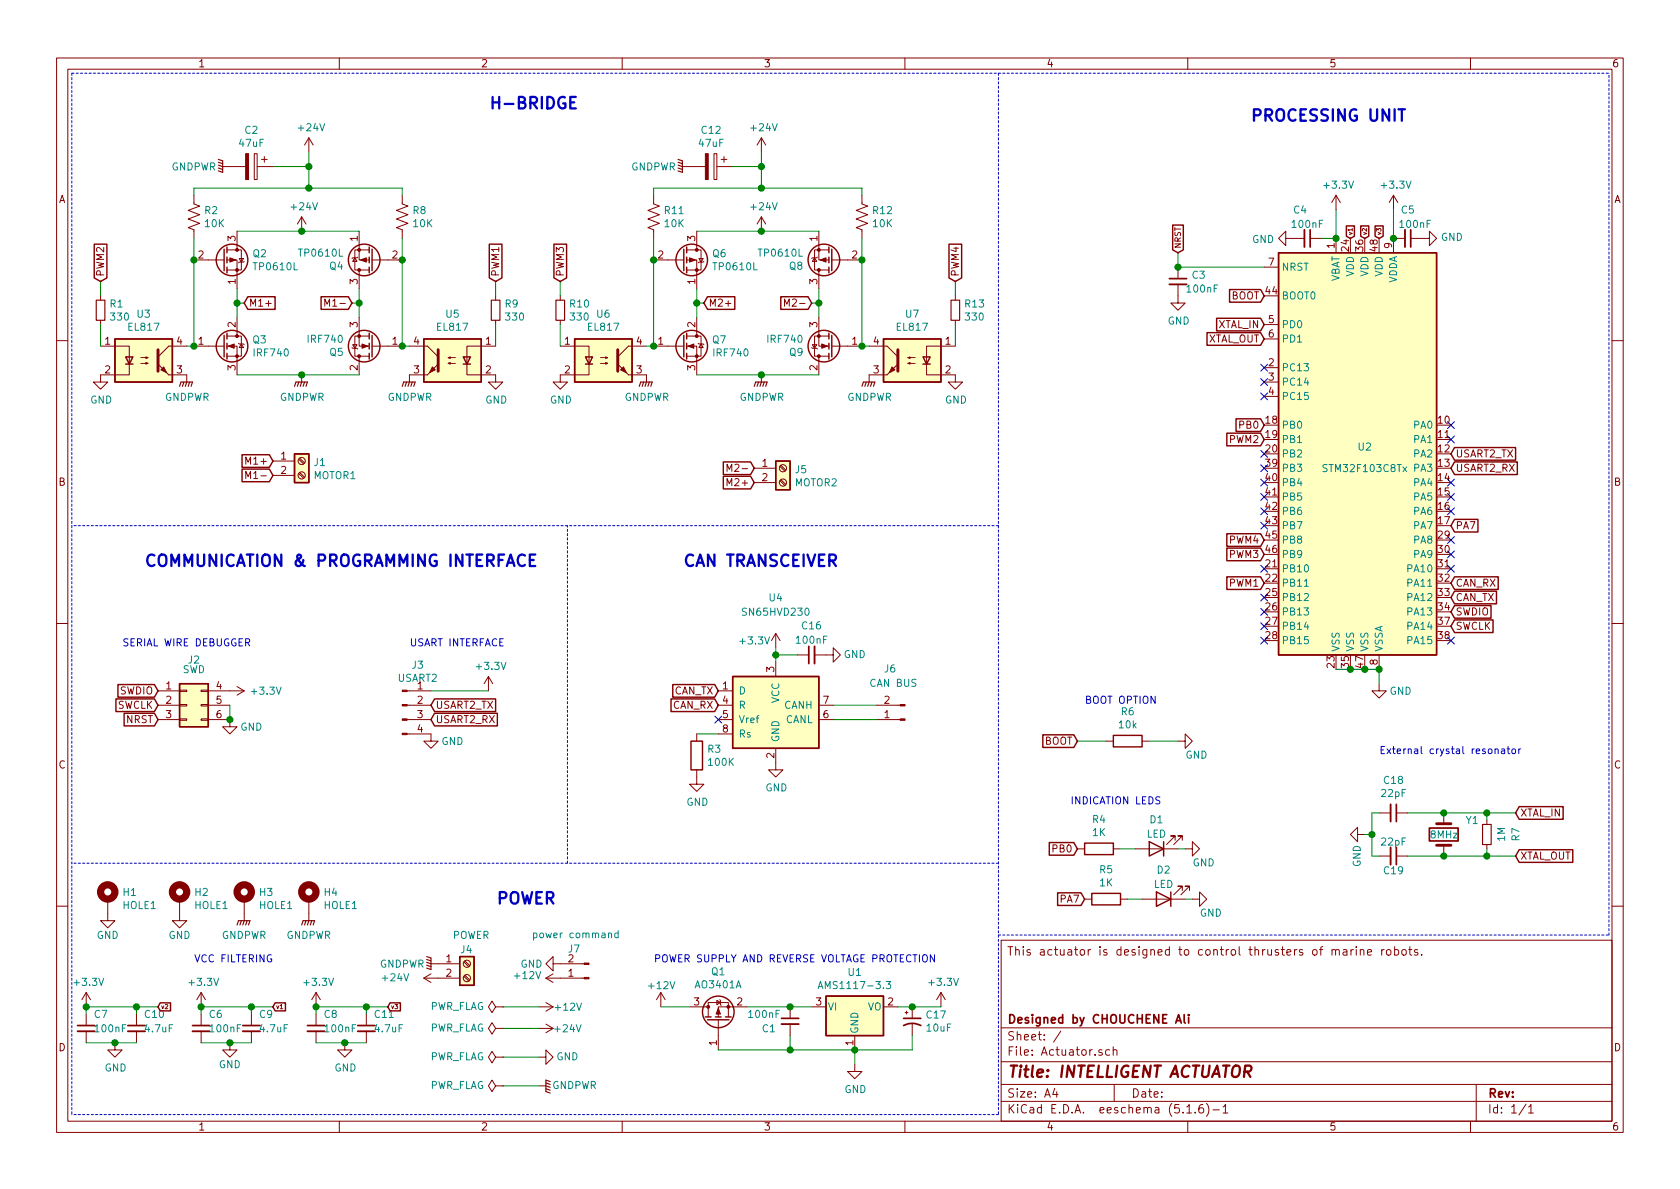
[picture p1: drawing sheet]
<svg xmlns="http://www.w3.org/2000/svg" width="297mm" height="210mm" viewBox="0 0 297 210" stroke-linecap="round" stroke-linejoin="round" font-family="sans-serif">
<g fill="none" stroke="#840000" stroke-width=".18">
<path d="M10 10.3h277v189.9h-277zM12 12.2h273v186.1h-273zM60 10.3v1.9M110 10.3v1.9M160 10.3v1.9M210 10.3v1.9M260 10.3v1.9M34.3 34.5v1.6l1 .3-2 .8 2 .8-2 .7 2 .8-2 .8 1 .3v1.6M39.4 29.5h4M45 27.2h.5v4.5h-.5zM45.5 29.5h2.8M46.2 28.2h1"/>
<path d="M46.7 27.7v1M53.3 38.3v2.6M53.3 38.3l-.7 1.3M53.3 38.3l.8 1.3M54.6 24.4l-.8 1.2M54.6 24.4v2.5M54.6 24.4l.8 1.2M71.1 34.5v1.6l1 .3-2 .8 2 .8-2 .7 2 .8-2 .8 1 .3v1.6M115.6 34.5v1.6l1 .3-2 .8 2 .8-2 .7 2 .8-2 .8 1 .3v1.6M120.6 29.5h4.1M126.2 27.2h.5v4.5h-.5zM126.7 29.5h2.8"/>
<path d="M127.5 28.2h1M128 27.7v1M134.6 24.4v2.5M134.6 38.3v2.6M134.6 24.4l-.7 1.2M134.6 24.4l.8 1.2M134.6 38.3l-.7 1.3M134.6 38.3l.8 1.3M152.4 34.5v1.6l1 .3-2 .8 2 .8-2 .7 2 .8-2 .8 1 .3v1.6M236.2 34.5l-.7 1.3M236.2 34.5v2.6M236.2 34.5l.8 1.3"/>
<path d="M246.4 34.5l-.8 1.3M246.4 34.5v2.6M246.4 34.5l.7 1.3M17.8 52.3v.8M17.8 56.6v.8M34.3 46h5.3M40.1 59.4h2.6v3.6h-2.6M40.1 46h1.8v5M40.1 44.2h2.6v3.5h-2.6M41.9 40.9v3.3M41.9 56.1v3.3M42.3 45.7h.8l-.4 .6z"/>
<path d="M43.2 46.2l-.1 .1h-.8l-.1 .2M57.4 54.1v-1.2l.4 .9 .5-.9v1.2M62.7 45.6l.4 .6h-.7zM63.2 45.5l-.1 .1h-.7l-.2 .1M63.5 40.9v5.1h1.8M63.5 56.1v5.1h1.8M63.5 47.7v3.3M65.3 44.2h-2.6v3.5h2.6M65.3 59.4h-2.6v3.6h2.6M65.8 46h5.3M87.6 52.3v.8M87.6 56.6v.8"/>
<path d="M99.1 52.3v.8M99.1 56.6v.8M115.6 46h5.3M121.4 59.4h2.6v3.6h-2.6M121.4 46h1.8v5M121.4 44.2h2.6v3.5h-2.6M123.2 40.9v3.3M123.2 56.1v3.3M123.6 45.7h.7l-.3 .6zM124.5 46.2l-.2 .1h-.7l-.2 .2M138.7 54.1v-1.2l.4 .9 .4-.9v1.2M144 45.6l.4 .6h-.8z"/>
<path d="M144.5 45.5l-.1 .1h-.8l-.1 .1M144.8 56.1v5.1h1.8M144.8 40.9v5.1h1.8M144.8 47.7v3.3M146.6 59.4h-2.6v3.6h2.6M146.6 44.2h-2.6v3.5h2.6M147.1 46h5.3M168.9 52.3v.8M168.9 56.6v.8M208.3 50.3v3.3h1.2l-1.2 1.3-1.3-1.3h1.3M208.3 47.2v2.1M223.5 47.2h2.6"/>
<path d="M223.5 57.4h2.6M223.5 59.9h2.6M227.3 42.2v-1.3l-1.2 1.3 1.2 1.2v-1.2h3.3M231.6 42.2h2.1M236.2 42.2v2.5M248.4 42.2h-2v2.5M249.4 42.2h3.3v-1.3l1.3 1.3-1.3 1.2v-1.2M10 60.2h2M17.8 61.2h5.1v5.1h-5.1v1.3h1.2l-1.2 1.2-1.3-1.2h1.3M24.9 64.3h1.3l-.4 .1v-.3l.4 .2M24.9 63.2h1.3l-.4 .2v-.3l.4 .1M29.8 66.3h3.2v1.3"/>
<path d="M33 61.2h-3.2l-1.9 1.9M34.3 61.2h5.3M40.1 61.2h1.8v5.1M42.2 60.7l.1 .1h.8l.1 .2M42.7 60.8l.4 .7h-.8zM53.3 66.3v1.3M62.2 61.5l.2 .1h.7l.1 .1M62.4 61h.7l-.4 .6zM63.5 63v3.3M65.8 61.2h5.3M72.4 61.2h3.2l1.9 1.9M75.6 66.3h-3.2v1.3"/>
<path d="M79.2 64.3l.4-.2v.3l-.4-.1h1.3M79.2 63.2l.4-.1v.3l-.4-.2h1.3M87.6 61.2h-5.1v5.1h5.1v1.3h1.3l-1.3 1.2-1.2-1.2h1.2M99.1 61.2h5v5.1h-5v1.3h1.2l-1.2 1.2-1.3-1.2h1.3M106.2 64.3h1.2l-.3 .1v-.3l.3 .2M106.2 63.2h1.2l-.3 .2v-.3l.3 .1M111.1 66.3h3.2v1.3M114.3 61.2h-3.2l-1.9 1.9M115.6 61.2h5.3M121.4 61.2h1.8v5.1M123.4 60.7l.2 .1h.7l.2 .2M124 60.8l.3 .7h-.7z"/>
<path d="M134.6 66.3v1.3M143.5 61.5l.1 .1h.8l.1 .1M143.6 61h.8l-.4 .6zM144.8 63v3.3M147.1 61.2h5.3M153.7 61.2h3.1l1.9 1.9M156.8 66.3h-3.1v1.3M160.5 64.3l.4-.2v.3l-.4-.1h1.3M160.5 63.2l.4-.1v.3l-.4-.2h1.3M168.9 61.2h-5.1v5.1h5.1v1.3h1.3l-1.3 1.2-1.3-1.2h1.3M223.5 65h2.6M223.5 67.6h2.6"/>
<path d="M223.5 70.1h2.6M285 60.2h2M43.5 84.6v-1.2l.4 .9 .4-.9v1.2M43.5 82.1v-1.3l.4 .9 .4-.9v1.3M48.3 81.5h3.8M48.3 84.1h3.8M52.8 83.7l.9 .9M52.8 81.2l.9 .8M53 83.6l.8 .8M53 81l.8 .9M128.5 83.4v-1.3l.5 .9 .4-.9v1.3M128.5 85.9v-1.3l.5 .9 .4-.9v1.3"/>
<path d="M133.3 82.8h3.9M133.3 85.3h3.9M137.9 85l.9 .8M137.9 82.5l.9 .8M138.1 84.8l.8 .9M138.1 82.3l.8 .8M10 110.3h2M86.4 119.6l-.8 1.3M86.4 119.6v2.6M86.4 119.6l.7 1.3M137.2 112l-.8 1.3M137.2 112v2.5"/>
<path d="M137.2 117.1v2.5M137.2 112l.7 1.3M141 115.8h2M144 115.8h3.3v-1.3l1.3 1.3-1.3 1.3v-1.3M243.8 115.8v2.6M285 110.3h2M27.9 122.2h3.8M27.9 124.7h3.8M27.9 127.2h3.8M31.7 127.1h1.3v.3h-1.3zM31.7 122h1.3v.3h-1.3zM31.7 124.6h1.3v.2h-1.3z"/>
<path d="M35.6 127.1h1.2v.3h-1.2zM35.6 122h1.2v.3h-1.2zM35.6 124.6h1.2v.2h-1.2zM36.8 127.2h3.8v1.3h1.3l-1.3 1.3-1.2-1.3h1.2M36.8 122.2h6.4M36.8 124.7h3.8M41.9 121.4l1.3 .8M43.2 122.2l-1.3 .7M72 129.8h4.2v1.3h1.3l-1.3 1.2-1.3-1.2h1.3M72 122.2h4.2M72 124.7h4.2M72 127.2h4.2"/>
<path d="M123.2 136.1v2.6h1.3l-1.3 1.2-1.3-1.2h1.3M123.2 129.8v1.3M127 122.2h2.5M127 124.7h2.5M127 127.2h2.5M127 129.8h2.5M137.2 132.3v3.8h1.2l-1.2 1.3-1.3-1.3h1.3M144.8 124.7h2.5M144.8 127.2h2.5M154.9 124.7h4.3M154.9 127.2h4.3M195.6 131.1h1.2"/>
<path d="M201.9 131.1h1.3M208.3 131.1h1.2v-1.3l1.3 1.3-1.3 1.2v-1.2M243.8 120.9v1.3h1.3l-1.3 1.2-1.2-1.2h1.2M19 159v3.8h1.3l-1.3 1.3-1.2-1.3h1.2M31.7 159v3.8h1.3l-1.3 1.3-1.2-1.3h1.2M43.2 159v3.8M54.6 159v3.8M190.5 150.1h1.3M191.8 159h1.2M196.8 150.1h1.3M198.1 159h1.3M200.7 150.1h7.6"/>
<path d="M201.9 159h7.6M207.8 148.6v-.8h-.8h.8l-1.6 1.5M209 148.6v-.8h-.7h.7l-1.5 1.5M209 157.5v-.8h-.7h.7l-1.5 1.5M209.5 150.1h1.3v-1.3l1.3 1.3-1.3 1.3v-1.3M210.3 157.5v-.8h-.8h.8l-1.5 1.5M210.8 159h1.3v-1.3l1.3 1.3-1.3 1.3v-1.3M240 147.6v-1.3l-1.2 1.3 1.2 1.2v-1.2h1.3M243.8 143.8h2.1M243.8 151.4h2.1M246.9 143.8h2M246.9 151.4h2"/>
<path d="M255.3 143.8v1.9M255.3 149.5v1.9M262.9 145v.8M262.9 149.3v.8M10 160.2h2M15.2 175.5l-.7 1.3M15.2 175.5v2.5M15.2 179.3v2.1M15.2 175.5l.8 1.3M24.1 179.3v2.1M35.6 175.5v2.5M35.6 179.3v2.1"/>
<path d="M35.6 175.5l-.8 1.3M35.6 175.5l.7 1.3M44.4 179.3v2.1M55.9 175.5v2.5M55.9 179.3v2.1M55.9 175.5l-.8 1.3M55.9 175.5l.7 1.3M64.8 179.3v2.1M74.9 173h6.4M74.9 173l1.3 .7M76.2 170.4h5.1M76.2 172.2l-1.3 .8"/>
<path d="M82 172.6l.9 .9M82 170.1l.9 .8M82.2 172.5l.9 .8M82.2 169.9l.9 .9M87.6 178l-.6-1-.6 1 .6 1.1 .6-1.1h1.3M88.9 178h.1M95.2 178h2.6M96.5 177.3l1.3 .7M96.5 173l1.3 .7M96.5 173h6.8M97.8 170.4v-1.2l-1.3 1.2 1.3 1.3v-1.3h5.5M97.8 178l-1.3 .8"/>
<path d="M97.8 172.2l-1.3 .8M116.8 175.5l-.7 1.3M116.8 175.5v2.5M116.8 175.5l.8 1.3M121.9 178h3.3M125.2 179.8v-2.5h3.6v2.5M126.7 176.9l.7 .4-.7 .4zM127.3 176.8l.1 .1v.8l.1 .1M132.1 178h-5.1v1.8M139.7 178v2.1M143.5 178h2.5M156.2 178h2.5"/>
<path d="M160 179.1h.5M160.3 178.8v.5M161.3 178v2.1M166.4 175.5l-.8 1.3M166.4 175.5v2.5M166.4 175.5l.7 1.3M177 166.3h108v32h-108zM235.5 168l.2-.1 .4 .1v.9M236.1 168.1a.36 .36 0 0 1 .4-.2 .36 .36 0 0 1 .3 .2v.8M237.5 168h.6l.1 .9M238.2 168.3h-.6a.29 .29 0 0 0-.2 .3 .29 .29 0 0 0 .2 .3l.6-.1M238.9 167.9v1"/>
<path d="M239.3 167.9l-.4 .3M239.8 167.4v.2M239.8 167.9v1M240.5 168l.2-.1 .4 .1v.9M240.5 167.9v1M241.8 168.4l.7-.1-.1-.3-.4-.1-.2 .2 .1 .7h.5M244.3 167.9v1M244.7 167.9l-.3 .1-.1 .2M245.2 168l.2-.1 .5 .1v.8l-.3 .1-.4-.1zM246.6 168l.4-.1 .3 .3-.1 .6-.2 .1-.4-.1M246.6 167.4v1.5M247.9 168l.2-.1 .5 .1v.6l-.1 .2-.4 .1-.2-.1z"/>
<path d="M249.1 167.9h.5M249.3 167.4v1.3l.3 .2M250.6 168a.37 .37 0 0 0-.5 .1v.2l.5 .2 .1 .1-.2 .3-.4-.1M251.4 168.8v.1M285 160.2h2M15.2 182.4v2M20.3 184.4v1.3h1.3l-1.3 1.2-1.3-1.2h1.3M24.1 182.4v2M35.6 182.4v2M40.6 184.4v1.3h1.3l-1.3 1.2-1.2-1.2h1.2M44.4 182.4v2M55.9 182.4v2"/>
<path d="M60 198.3v1.9M61 184.4v1.3h1.2l-1.2 1.2-1.3-1.2h1.3M64.8 182.4v2M87.6 186.9l-.6-1-.6 1 .6 1.1 .6-1.1h1.3M87.6 181.9l-.6-1.1-.6 1.1 .6 1 .6-1h1.3M87.6 192l-.6-1-.6 1 .6 1 .6-1h1.3M88.9 186.9h.1M88.9 181.9h.1M88.9 192h.1M95.2 186.9h1.3v-1.2l1.3 1.2-1.3 1.3v-1.3M95.2 181.9h2.6M95.2 192h1.3"/>
<path d="M96.5 181.1l1.3 .8M97.8 181.9l-1.3 .7M110 198.3v1.9M127 180.3v5.4M139.7 181.1v2M151.1 188.2v1.3h1.3l-1.3 1.2-1.2-1.2h1.2M151.1 183.1v2.6M160 198.3v1.9M161.3 181.1v2M177 194.8h108M177 191.8h108M177 187.8h108"/>
<path d="M177 181.8h108M186.5 192.5l-.4 1h1M186.8 193v1M187.6 182.3l-1.3 2M194.8 185.7a.37 .37 0 0 0-.5 .1v.2l.5 .2 .1 .1-.2 .3-.4-.1M196.2 185.7l-.4-.1-.3 .3 .1 .6 .2 .1 .4-.1M196.8 185.7h.1a.37 .37 0 0 1 .6 .1v.8M196.8 185.1v1.5M197 191.8v3M209.8 195.8l.5-.5v1.5M209.8 196.8h.9M210 198.3v1.9"/>
<path d="M211.3 196.7v.1M212.7 195.3a.59 .59 0 0 0-.7 .7v.7l.2 .1 .6-.1v-.5l-.1-.2-.5-.1-.2 .3M213.3 195.1a1.71 1.71 0 0 1 0 2.3M214.5 196.3h1.1M216.3 195.8l.4-.5v1.5M216.3 196.8h.8M260 198.3v1.9M261 191.8v6.5M269.8 195.2l-1.2 2M270.3 195.8l.4-.5v1.5M270.3 196.8h.8"/>
<circle cx="53.3" cy="81.5" r=".63"/>
<circle cx="53.3" cy="84.1" r=".63"/>
<circle cx="138.4" cy="85.3" r=".63"/>
<circle cx="138.4" cy="82.8" r=".63"/>
<circle cx="82.5" cy="170.4" r=".63"/>
<circle cx="82.5" cy="173" r=".63"/>
</g>
<g fill="none" stroke="#840000" stroke-width=".3">
<path d="M206.8 49.3h3M231.6 40.6v3.1M249.4 40.6v3.1M143 114.3v3M246.9 142.2v3.1M246.9 149.9v3M252.7 146.4h5.1v2.3h-5.1zM209.4 179.4v1.3l.2 .2M210.2 179.4v.2M210.2 179.9v1M13.7 181.4h3.1M22.6 181.4h3.1"/>
<path d="M34 181.4h3.1M42.9 181.4h3.1M54.4 181.4h3M63.2 181.4h3.1M138.2 180.1h3M159.8 181.4a3.2 3.2 0 0 1 3 0M159.8 180.1h3M207.9 180.9l.5-1.5 .5 1.5M208 180.5h.7"/>
</g>
<g fill="none" stroke="#840000" stroke-width=".2">
<path d="M38.6 28.2l.8 .2v2.1l-.8-.3M38.6 28.7l.8 .3M38.6 29.2l.8 .3M38.6 29.7l.8 .3M119.9 28.2l.7 .2v2.1l-.7-.3M119.9 28.7l.7 .3M119.9 29.2l.7 .3M119.9 29.7l.7 .3M17 53.1h1.5v3.5h-1.5zM86.9 53.1h1.5v3.5h-1.5zM98.3 53.1h1.5v3.5h-1.5zM168.1 53.1h1.6v3.5h-1.6z"/>
<path d="M31.7 68.3l.3-.7h2l-.2 .7M32.5 67.6l-.2 .7M33 67.6l-.2 .7M33.5 67.6l-.2 .7M52.1 68.3l.2-.7h2.1l-.3 .7M52.8 67.6l-.2 .7M53.3 67.6l-.2 .7M53.8 67.6l-.2 .7M71.1 68.3l.3-.7h2l-.2 .7M71.9 67.6l-.3 .7M72.4 67.6l-.3 .7M72.9 67.6l-.3 .7"/>
<path d="M113 68.3l.3-.7h2l-.2 .7M113.8 67.6l-.3 .7M114.3 67.6l-.3 .7M114.8 67.6l-.2 .7M133.3 68.3l.3-.7h2l-.2 .7M134.1 67.6l-.2 .7M134.6 67.6l-.2 .7M135.1 67.6l-.2 .7M152.4 68.3l.3-.7h2l-.3 .7M153.2 67.6l-.3 .7M153.7 67.6l-.3 .7M154.2 67.6l-.3 .7"/>
<path d="M262.1 145.8h1.6v3.5h-1.6zM41.9 163.6l.3-.8h2l-.3 .8M42.7 162.8l-.3 .8M43.2 162.8l-.3 .8M43.7 162.8l-.3 .8M53.3 163.6l.3-.8h2l-.2 .8M54.1 162.8l-.3 .8M54.6 162.8l-.2 .8M55.1 162.8l-.2 .8M75.4 169.2l.8 .2v2l-.8-.2M75.4 169.7l.8 .2M75.4 170.2l.8 .2"/>
<path d="M75.4 170.7l.8 .2M96.5 192.5l.8 .3M96.5 192l.8 .3M96.5 191.5l.8 .3M97.3 191.3l-.8-.3v2l.8 .3"/>
</g>
<g fill="#ffffc2" stroke="#ffffc2" stroke-width=".18">
<path d="M20.3 59.9h10.2v7.7h-10.2z"/>
<path d="M74.9 59.9h10.2v7.7h-10.2z"/>
<path d="M129.5 119.6h15.3v12.7h-15.3z"/>
<path d="M31.7 120.9h5.1v7.6h-5.1z"/>
<path d="M226.1 44.7h27.9v71.1h-27.9z"/>
<path d="M146 176.1h10.2v7h-10.2z"/>
<path d="M137.2 81.5h2.5v5.1h-2.5z"/>
<path d="M52.1 80.3h2.5v5h-2.5z"/>
<path d="M81.3 169.2h2.5v5h-2.5z"/>
<path d="M156.2 59.9h10.2v7.7h-10.2z"/>
<path d="M101.6 59.9h10.2v7.7h-10.2z"/>
</g>
<g fill="none" stroke="#840000" stroke-width=".25">
<path d="M207.3 39.8h1.9v4.4l-.9 .5-1-.5zM238 39.9h1.5v1.9l-.7 .4-.8-.4zM240.6 39.9h1.4v1.9l-.7 .4-.7-.4zM243.1 39.9h1.5v1.9l-.8 .4-.7-.4zM16.7 43.2h2.2v5.9l-1.1 .7-1.1-.7zM20.3 59.9h10.2v7.7h-10.2zM39.6 44.1v3.8M39.6 59.3v3.8M40.1 43.7v1M40.1 45.5v1M40.1 47.2v1.1M40.1 58.9v1"/>
<path d="M43.8 52.5h4.8v2.2h-4.8l-.6-1.1zM56.8 52.5h4.8l.6 1.1-.6 1.1h-4.8zM65.3 43.7v1M65.3 45.5v1M65.3 47.2v1.1M65.3 58.9v1M65.8 44.1v3.8M65.8 59.3v3.8M74.9 59.9h10.2v7.7h-10.2zM86.5 43.2h2.2v5.9l-1.1 .7-1.1-.7zM97.9 43.2h2.3v5.9l-1.1 .7-1.2-.7zM101.6 59.9h10.2v7.7h-10.2z"/>
<path d="M120.9 44.1v3.8M120.9 59.3v3.8M121.4 43.7v1M121.4 45.5v1M121.4 47.2v1.1M121.4 58.9v1M125.1 52.5h4.8v2.2h-4.8l-.6-1.1zM138 52.5h4.9l.6 1.1-.6 1.1h-4.9zM146.6 43.7v1M146.6 45.5v1M146.6 47.2v1.1M146.6 58.9v1"/>
<path d="M147.1 44.1v3.8M147.1 59.3v3.8M156.2 59.9h10.2v7.7h-10.2zM167.8 43.2h2.2v5.9l-1.1 .7-1.1-.7zM213.4 58.8h9.5l.6 1.1-.6 1.2h-9.5zM215.1 56.3h7.8l.6 1.1-.6 1.1h-7.8zM217.4 51.2h5.5l.6 1.1-.6 1.1h-5.5zM226.1 44.7h27.9v71.1h-27.9zM22.2 63.1h1.3l-.6 1.3zM22.2 64.4h1.3M40.1 60.7v1M40.1 62.5v1"/>
<path d="M65.3 60.7v1M65.3 62.5v1M81.9 63.1h1.3l-.7 1.3zM81.9 64.4h1.3M103.5 63.1h1.3l-.7 1.3zM103.5 64.4h1.3M121.4 60.7v1M121.4 62.5v1M146.6 60.7v1M146.6 62.5v1M163.2 63.1h1.3l-.7 1.3zM163.2 64.4h1.3"/>
<path d="M216.9 76.6h6l.6 1.1-.6 1.1h-6zM218.5 74.1h4.4l.6 1.1-.6 1.1h-4.4zM257.2 79.1h10.8v2.3h-10.8l-.7-1.1zM42.8 83h4.8l.7 1.1-.7 1.1h-4.8zM42.8 80.4h4.8l.7 1.1-.7 1.1h-4.8zM52.1 80.3h2.5v5h-2.5zM127.9 81.7h4.8l.6 1.1-.6 1.1h-4.8zM127.9 84.2h4.8l.6 1.1-.6 1.2h-4.8zM137.2 81.5h2.5v5.1h-2.5zM216.9 96.9h6l.6 1.1-.6 1.2h-6zM216.9 94.4h6l.6 1.1-.6 1.1h-6zM257.2 91.8h4.1v2.3h-4.1l-.7-1.1z"/>
<path d="M257.2 81.7h11.1v2.2h-11.1l-.7-1.1zM129.5 119.6h15.3v12.7h-15.3zM216.9 102h6l.6 1.1-.6 1.1h-6zM257.2 109.6h6.8v2.3h-6.8l-.7-1.2zM257.2 102h7.7v2.2h-7.7l-.7-1.1zM257.2 104.5h7.4v2.3h-7.4l-.7-1.1zM257.2 107.1h6.4v2.2h-6.4l-.7-1.1zM20.5 123.6h6.8l.6 1.1-.6 1.1h-6.8zM20.9 121.1h6.4l.6 1.1-.6 1.1h-6.4zM21.9 126.1h5.4l.6 1.1-.6 1.2h-5.4zM31.7 120.9h5.1v7.6h-5.1zM76.8 126.1h11.1v2.3h-11.1l-.6-1.2z"/>
<path d="M76.8 123.6h10.8v2.2h-10.8l-.6-1.1zM118.6 123.6h7.8l.6 1.1-.6 1.1h-7.8zM118.9 121.1h7.5l.6 1.1-.6 1.1h-7.5zM122.2 131.1h2v5h-2zM184.4 129.9h5.5l.6 1.2-.6 1.1h-5.5zM196.8 130h5.1v2.1h-5.1zM185.5 149h4.4l.6 1.1-.6 1.1h-4.4zM187 157.9h4.1l.7 1.1-.7 1.1h-4.1zM191.8 149.1h5v2h-5zM193 158h5.1v2h-5.1zM203.2 148.8l2.5 1.3-2.5 1.3zM204.5 157.7l2.5 1.3-2.5 1.3z"/>
<path d="M205.7 148.8v2.6M207 157.7v2.6M268.6 150.3h9.5v2.2h-9.5l-.6-1.1zM268.6 142.6h7.8v2.3h-7.8l-.6-1.1zM28.3 177.3h1.8v1.5h-1.8l-.4-.8zM48.6 177.3h1.9v1.5h-1.9l-.3-.8zM69 177.3h1.8v1.5h-1.8l-.4-.8zM81.3 169.2h2.5v5h-2.5zM124.7 179.8h1M126.5 179.8h1M128.3 179.8h1M146 176.1h10.2v7h-10.2z"/>
<path d="M125.1 180.3h3.8"/>
<circle cx="41" cy="46" r="2.79"/>
<circle cx="64.4" cy="46" r="2.79"/>
<circle cx="122.3" cy="46" r="2.79"/>
<circle cx="145.7" cy="46" r="2.79"/>
<circle cx="41" cy="61.2" r="2.79"/>
<circle cx="64.4" cy="61.2" r="2.79"/>
<circle cx="122.3" cy="61.2" r="2.79"/>
<circle cx="145.7" cy="61.2" r="2.79"/>
<circle cx="127" cy="178.9" r="2.79"/>
</g>
<g fill="#840000" stroke="#840000" stroke-width=".18">
<path d="M27.9 64.4l1.9 1.9z"/>
<path d="M28.4 65.4l.6-.5 .5 1z"/>
<path d="M75.6 66.3l1.9-1.9z"/>
<path d="M76.5 64.9l.5 .5-1.1 .5z"/>
<path d="M63.8 46l1-.4v.7z"/>
<path d="M121.7 61.2l1-.4v.8z"/>
<path d="M121.9 45.6l1 .4-1 .3z"/>
<path d="M145.3 60.8l1 .4-1 .4z"/>
<path d="M145 46l1-.4v.7z"/>
<path d="M159.2 124.6h.8v.2h-.8z"/>
<path d="M159.2 127.1h.8v.3h-.8z"/>
<path d="M71.1 129.7h.9v.2h-.9z"/>
<path d="M71.1 127.1h.9v.3h-.9z"/>
<path d="M71.1 124.6h.9v.2h-.9z"/>
<path d="M71.1 122h.9v.3h-.9z"/>
<path d="M40.4 61.2l1-.4v.8z"/>
<path d="M40.6 45.6l1.1 .4-1.1 .3z"/>
<path d="M64 60.8l1 .4-1 .4z"/>
<path d="M124.7 27.2h.5v4.5h-.5z"/>
<path d="M43.4 27.2h.5v4.5h-.5z"/>
<path d="M127 178.3l.4 1h-.8z"/>
<path d="M156.8 66.3l1.9-1.9z"/>
<path d="M157.7 64.9l.5 .5-1 .5z"/>
<path d="M109.2 64.4l1.9 1.9z"/>
<path d="M109.7 65.4l.5-.5 .5 1z"/>
<path d="M103.3 170.3h.8v.3h-.8z"/>
<path d="M103.3 172.8h.8v.3h-.8z"/>
<circle cx="63.5" cy="44.2" r=".25"/>
<circle cx="63.5" cy="47.7" r=".25"/>
<circle cx="123.2" cy="63" r=".25"/>
<circle cx="123.2" cy="59.4" r=".25"/>
<circle cx="123.2" cy="47.7" r=".25"/>
<circle cx="123.2" cy="44.2" r=".25"/>
<circle cx="144.8" cy="59.4" r=".25"/>
<circle cx="144.8" cy="63" r=".25"/>
<circle cx="144.8" cy="44.2" r=".25"/>
<circle cx="144.8" cy="47.7" r=".25"/>
<circle cx="41.9" cy="63" r=".25"/>
<circle cx="41.9" cy="59.4" r=".25"/>
<circle cx="41.9" cy="47.7" r=".25"/>
<circle cx="41.9" cy="44.2" r=".25"/>
<circle cx="63.5" cy="59.4" r=".25"/>
<circle cx="63.5" cy="63" r=".25"/>
<circle cx="128.8" cy="178" r=".25"/>
<circle cx="125.2" cy="178" r=".25"/>
</g>
<path d="M27.9 61.8v3.9M77.5 61.8v3.9M109.2 61.8v3.9M158.7 61.8v3.9M254 145.7h2.5M254 149.5h2.5" fill="none" stroke="#840000" stroke-width=".51"/>
<g fill="none" stroke="#840000" stroke-width=".33">
<path d="M206.8 50.3h3M230.6 40.6v3.1M248.4 40.6v3.1M144 114.3v3M245.9 142.2v3.1M245.9 149.9v3M13.7 182.4h3.1M22.6 182.4h3.1M34 182.4h3.1M42.9 182.4h3.1M54.4 182.4h3M63.2 182.4h3.1"/>
<path d="M138.2 181.1h3"/>
</g>
<path d="M230.6 103.7h.7M109.3 165h-.4l-.2 .2 .1 .6h.5M109.3 164.6v1.2M144.7 174.8l.4-1.2 .4 1.2M144.8 174.5h.6M156.7 173.6h.8l-.5 .4 .4 .2 .1 .4-.3 .2-.5-.1" fill="none" stroke="#008484" stroke-width=".18"/>
<g fill="none" stroke="#840000" stroke-width="1.3">
<circle cx="19" cy="157.7" r="1.27"/>
<circle cx="31.7" cy="157.7" r="1.27"/>
<circle cx="43.2" cy="157.7" r="1.27"/>
<circle cx="54.6" cy="157.7" r="1.27"/>
</g>
<path d="M12.7 12.9h271.8M12.7 12.9v184.2M176.5 12.9v184.2M176.5 93h-163.8M100.3 152.6v-59.6M176.5 152.6h-163.8M176.5 165.3h108M284.5 165.3v-152.4M176.5 197.1h-163.8" fill="none" stroke="#0000c2" stroke-width=".18" stroke-dasharray=".4 .4"/>
<g fill="none" stroke="#008400" stroke-width=".18">
<path d="M34.3 34.5v-1.2h36.8v1.2M48.3 29.5h6.3M54.6 26.9v6.4M115.6 34.5v-1.2h36.8v1.2M129.5 29.5h5.1M134.6 26.9v6.4M236.2 37.1v5.1h-2.5M246.4 37.1v5.1M17.8 49.8v2.5M17.8 57.4v3.8M34.3 42.2v19h-1.3M41.9 53.6h1.3"/>
<path d="M41.9 51v5.1M41.9 40.9h21.6M62.2 53.6h1.3M63.5 51v5.1M71.1 42.2v19h1.3M87.6 49.8v2.5M87.6 57.4v3.8M99.1 49.8v2.5M99.1 57.4v3.8M115.6 42.2v19h-1.3M123.2 53.6h1.3M123.2 51v5.1"/>
<path d="M123.2 40.9h21.6M143.5 53.6h1.3M144.8 51v5.1M152.4 42.2v19h1.3M168.9 49.8v2.5M168.9 57.4v3.8M208.3 44.7v2.5h15.2M41.9 66.3h21.6M123.2 66.3h21.6M137.2 114.5v2.6M137.2 115.8h3.8M236.2 118.4h7.6v2.5"/>
<path d="M40.6 124.7v2.5M76.2 122.2h10.2M123.2 129.8h3.8M147.3 127.2h7.6M147.3 124.7h7.6M190.5 131.1h5.1M203.2 131.1h5.1M198.1 150.1h2.6M199.4 159h2.5M208.3 150.1h1.2M209.5 159h1.3M241.3 147.6h1.3"/>
<path d="M243.8 143.8h-1.2v7.6h1.2M248.9 151.4h19.1M248.9 143.8h19.1M262.9 143.8v1.2M262.9 150.1v1.3M24.1 178v1.3M27.9 178h-12.7v1.3M44.4 178v1.3M48.3 178h-12.7v1.3M64.8 178v1.3M68.6 178h-12.7v1.3M88.9 178h6.3"/>
<path d="M116.8 178h5.1M132.1 178h11.4M158.7 178h7.7M15.2 184.4h8.9M35.6 184.4h8.8M55.9 184.4h8.9M88.9 181.9h6.3M88.9 186.9h6.3M88.9 192h6.3M139.7 183.1v2.6M151.1 185.7v2.5M161.3 183.1v2.6h-34.3"/>
</g>
<path d="M100.8 18.1h.7M101.8 17.1h-1v2.1h1M247.3 19.3h1.1M93.7 99h.7M94.6 98.1h-.9v2h.9" fill="none" stroke="#0000c2" stroke-width=".41"/>
<path d="M264.3 132.6l.2-.2 .3 .1 .1 .8M265.5 132.5h.5v.8M266 132.7l-.4 .1-.2 .2 .2 .3 .4-.1M266.5 132.4h.5M266.6 132v1.1l.4 .2M267.4 132.5l.3-.1 .3 .3v.3l-.3 .3-.3-.1-.1-.2zM268.5 132.4v.9M268.9 132.4l-.3 .1-.1 .2M165.2 168.8v1.3l-.7-1.3v1.3" fill="none" stroke="#0000c2" stroke-width=".18"/>
<g fill="#008400" stroke="#008400" stroke-width=".25">
<circle cx="262.9" cy="143.8" r=".51"/>
<circle cx="246.4" cy="42.2" r=".51"/>
<circle cx="236.2" cy="42.2" r=".51"/>
<circle cx="139.7" cy="185.7" r=".51"/>
<circle cx="139.7" cy="178" r=".51"/>
<circle cx="255.3" cy="143.8" r=".51"/>
<circle cx="54.6" cy="33.3" r=".51"/>
<circle cx="255.3" cy="151.4" r=".51"/>
<circle cx="44.5" cy="178" r=".51"/>
<circle cx="242.6" cy="147.6" r=".51"/>
<circle cx="54.6" cy="29.5" r=".51"/>
<circle cx="208.3" cy="47.2" r=".51"/>
<circle cx="134.6" cy="33.3" r=".51"/>
<circle cx="134.6" cy="40.9" r=".51"/>
<circle cx="262.9" cy="151.4" r=".51"/>
<circle cx="40.6" cy="184.4" r=".51"/>
<circle cx="53.3" cy="40.9" r=".51"/>
<circle cx="40.6" cy="127.2" r=".51"/>
<circle cx="161.3" cy="178" r=".51"/>
<circle cx="151.1" cy="185.7" r=".51"/>
<circle cx="64.8" cy="178" r=".51"/>
<circle cx="134.6" cy="29.5" r=".51"/>
<circle cx="115.6" cy="61.2" r=".51"/>
<circle cx="24.1" cy="178" r=".51"/>
<circle cx="238.8" cy="118.4" r=".51"/>
<circle cx="144.8" cy="53.6" r=".51"/>
<circle cx="241.3" cy="118.4" r=".51"/>
<circle cx="243.8" cy="118.4" r=".51"/>
<circle cx="53.3" cy="66.3" r=".51"/>
<circle cx="34.3" cy="46" r=".51"/>
<circle cx="71.1" cy="46" r=".51"/>
<circle cx="71.1" cy="61.2" r=".51"/>
<circle cx="34.3" cy="61.2" r=".51"/>
<circle cx="61" cy="184.4" r=".51"/>
<circle cx="123.2" cy="53.6" r=".51"/>
<circle cx="137.2" cy="115.8" r=".51"/>
<circle cx="152.4" cy="61.2" r=".51"/>
<circle cx="63.5" cy="53.6" r=".51"/>
<circle cx="152.4" cy="46" r=".51"/>
<circle cx="41.9" cy="53.6" r=".51"/>
<circle cx="115.6" cy="46" r=".51"/>
<circle cx="15.2" cy="178" r=".51"/>
<circle cx="35.6" cy="178" r=".51"/>
<circle cx="134.6" cy="66.3" r=".51"/>
<circle cx="55.9" cy="178" r=".51"/>
<circle cx="20.3" cy="184.4" r=".51"/>
</g>
<g fill="none" stroke="#000084" stroke-width=".18">
<path d="M222.9 79.6l1.2 1.3M222.9 64.4l1.2 1.2M222.9 69.5l1.2 1.2M222.9 66.9l1.2 1.3M224.1 79.6l-1.2 1.3M224.1 64.4l-1.2 1.2M224.1 69.5l-1.2 1.2M224.1 66.9l-1.2 1.3M255.9 74.6l1.2 1.2M255.9 77.1l1.2 1.2M257.1 74.6l-1.2 1.2M257.1 77.1l-1.2 1.2"/>
<path d="M222.9 82.2l1.2 1.2M222.9 100l1.2 1.2M222.9 84.7l1.2 1.2M222.9 87.3l1.2 1.2M222.9 89.8l1.2 1.2M222.9 92.3l1.2 1.3M224.1 82.2l-1.2 1.2M224.1 100l-1.2 1.2M224.1 84.7l-1.2 1.2M224.1 87.3l-1.2 1.2M224.1 89.8l-1.2 1.2M224.1 92.3l-1.2 1.3"/>
<path d="M255.9 97.4l1.2 1.2M255.9 94.9l1.2 1.2M255.9 89.8l1.2 1.2M255.9 87.3l1.2 1.2M255.9 84.7l1.2 1.2M255.9 100l1.2 1.2M257.1 97.4l-1.2 1.2M257.1 94.9l-1.2 1.2M257.1 89.8l-1.2 1.2M257.1 87.3l-1.2 1.2M257.1 84.7l-1.2 1.2M257.1 100l-1.2 1.2"/>
<path d="M222.9 105l1.2 1.3M222.9 107.6l1.2 1.2M222.9 110.1l1.2 1.2M222.9 112.7l1.2 1.2M224.1 107.6l-1.2 1.2M224.1 105l-1.2 1.3M224.1 110.1l-1.2 1.2M224.1 112.7l-1.2 1.2M255.9 112.7l1.2 1.2M257.1 112.7l-1.2 1.2M126.4 126.6l1.2 1.3M127.6 126.6l-1.2 1.3"/>
</g>
<g font-size="2.8" fill="#0000c2">
<text x="86.4" y="19.3">H-BRIDGE</text>
<text x="221" y="21.5">PROCESSING UNIT</text>
<text x="25.4" y="100.2">COMMUNICATION &amp; PROGRAMMING INTERFACE</text>
<text x="120.6" y="100.2">CAN TRANSCEIVER</text>
<text x="87.6" y="159.9">POWER</text>
</g>
<text font-size="2.8" fill="#840000" x="178" y="190.5">Title: INTELLIGENT ACTUATOR</text>
<g font-size="2.1" fill="#840000">
<text x="178" y="169">This actuator is designed to control thrusters of marine robots.</text>
<text x="178" y="184">Sheet: /</text>
<text x="178" y="181">Designed by CHOUCHENE Ali</text>
<text x="178" y="186.7">File: Actuator.sch</text>
<text x="178" y="196.9">KiCad E.D.A. eeschema (5.1.6)-1</text>
<text x="178" y="194.1">Size: A4</text>
<text x="200" y="194.1">Date:</text>
<text x="263" y="194.1">Rev:</text>
<text x="263" y="196.9">Id: 1/1</text>
</g>
<g font-size="1.8" fill="#840000">
<text x="35" y="11.9">1</text>
<text x="85" y="11.9">2</text>
<text x="135" y="11.9">3</text>
<text x="185" y="11.9">4</text>
<text x="235" y="11.9">5</text>
<text x="285" y="11.9">6</text>
<text x="10.4" y="35.9">A</text>
<text x="285.4" y="35.9">A</text>
<text x="35.1" y="45.7">2</text>
<text x="41.7" y="42.6" transform="rotate(-90 41.7 42.6)">3</text>
<text x="63.2" y="42.6" transform="rotate(-90 63.2 42.6)">1</text>
<text x="69.4" y="45.7">2</text>
<text x="116.4" y="45.7">2</text>
<text x="122.9" y="42.6" transform="rotate(-90 122.9 42.6)">3</text>
<text x="144.5" y="42.6" transform="rotate(-90 144.5 42.6)">1</text>
<text x="150.6" y="45.7">2</text>
<text x="224.3" y="47">7</text>
<text x="236" y="43.9" transform="rotate(-90 236 43.9)">1</text>
<text x="238.5" y="44.4" transform="rotate(-90 238.5 44.4)">24</text>
<text x="241" y="44.4" transform="rotate(-90 241 44.4)">36</text>
<text x="243.6" y="44.4" transform="rotate(-90 243.6 44.4)">48</text>
<text x="246.1" y="43.9" transform="rotate(-90 246.1 43.9)">9</text>
<text x="18.4" y="49" transform="rotate(-90 18.4 49)">PWM2</text>
<text x="41.7" y="50.3" transform="rotate(-90 41.7 50.3)">1</text>
<text x="63.2" y="50.3" transform="rotate(-90 63.2 50.3)">3</text>
<text x="88.3" y="49" transform="rotate(-90 88.3 49)">PWM1</text>
<text x="99.7" y="49" transform="rotate(-90 99.7 49)">PWM3</text>
<text x="122.9" y="50.3" transform="rotate(-90 122.9 50.3)">1</text>
<text x="144.5" y="50.3" transform="rotate(-90 144.5 50.3)">3</text>
<text x="169.5" y="49" transform="rotate(-90 169.5 49)">PWM4</text>
<text x="217.6" y="53">BOOT</text>
<text x="223.8" y="52.1">44</text>
<text x="41.7" y="57.9" transform="rotate(-90 41.7 57.9)">2</text>
<text x="44" y="54.2">M1+</text>
<text x="58.4" y="54.2">M1-</text>
<text x="63.2" y="57.9" transform="rotate(-90 63.2 57.9)">3</text>
<text x="122.9" y="57.9" transform="rotate(-90 122.9 57.9)">2</text>
<text x="125.2" y="54.2">M2+</text>
<text x="139.7" y="54.2">M2-</text>
<text x="144.5" y="57.9" transform="rotate(-90 144.5 57.9)">3</text>
<text x="215.4" y="58">XTAL_IN</text>
<text x="224.3" y="57.1">5</text>
<text x="224.3" y="59.7">6</text>
<text x="18.6" y="61">1</text>
<text x="31.3" y="61">4</text>
<text x="35.1" y="61">1</text>
<text x="41.7" y="65.5" transform="rotate(-90 41.7 65.5)">3</text>
<text x="63.2" y="65.5" transform="rotate(-90 63.2 65.5)">2</text>
<text x="69.4" y="61">1</text>
<text x="73.2" y="61">4</text>
<text x="85.9" y="61">1</text>
<text x="99.8" y="61">1</text>
<text x="112.5" y="61">4</text>
<text x="116.4" y="61">1</text>
<text x="122.9" y="65.5" transform="rotate(-90 122.9 65.5)">3</text>
<text x="144.5" y="65.5" transform="rotate(-90 144.5 65.5)">2</text>
<text x="150.6" y="61">1</text>
<text x="154.5" y="61">4</text>
<text x="167.2" y="61">1</text>
<text x="213.4" y="60.6">XTAL_OUT</text>
<text x="224.3" y="64.8">2</text>
<text x="18.6" y="66">2</text>
<text x="31.3" y="66">3</text>
<text x="73.2" y="66">3</text>
<text x="85.9" y="66">2</text>
<text x="99.8" y="66">2</text>
<text x="112.5" y="66">3</text>
<text x="154.5" y="66">3</text>
<text x="167.2" y="66">2</text>
<text x="224.3" y="67.3">3</text>
<text x="224.3" y="69.8">4</text>
<text x="219.3" y="75.8">PB0</text>
<text x="223.8" y="74.9">18</text>
<text x="223.8" y="77.5">19</text>
<text x="254.3" y="74.9">10</text>
<text x="254.3" y="77.5">11</text>
<text x="44" y="82.2">M1+</text>
<text x="49.7" y="81.3">1</text>
<text x="49.7" y="83.8">2</text>
<text x="129.5" y="83.4">M2-</text>
<text x="134.8" y="82.5">1</text>
<text x="217.4" y="78.4">PWM2</text>
<text x="223.8" y="80">20</text>
<text x="223.8" y="82.5">39</text>
<text x="254.3" y="80">12</text>
<text x="254.3" y="82.5">13</text>
<text x="257.3" y="80.9">USART2_TX</text>
<text x="257.3" y="83.4">USART2_RX</text>
<text x="10.4" y="85.9">B</text>
<text x="44.4" y="84.7">M1-</text>
<text x="129.1" y="86">M2+</text>
<text x="134.8" y="85.1">2</text>
<text x="223.8" y="85.1">40</text>
<text x="223.8" y="87.6">41</text>
<text x="254.3" y="85.1">14</text>
<text x="254.3" y="87.6">15</text>
<text x="285.4" y="85.9">B</text>
<text x="223.8" y="90.2">42</text>
<text x="223.8" y="92.7">43</text>
<text x="223.8" y="95.2">45</text>
<text x="254.3" y="90.2">16</text>
<text x="254.3" y="92.7">17</text>
<text x="254.3" y="95.2">29</text>
<text x="257.3" y="93.6">PA7</text>
<text x="217.4" y="98.7">PWM3</text>
<text x="217.4" y="96.1">PWM4</text>
<text x="223.8" y="100.3">21</text>
<text x="223.8" y="97.8">46</text>
<text x="254.3" y="100.3">31</text>
<text x="254.3" y="97.8">30</text>
<text x="217.4" y="103.8">PWM1</text>
<text x="223.8" y="102.9">22</text>
<text x="223.8" y="105.4">25</text>
<text x="223.8" y="107.9">26</text>
<text x="254.3" y="102.9">32</text>
<text x="254.3" y="105.4">33</text>
<text x="254.3" y="107.9">34</text>
<text x="257.3" y="103.8">CAN_RX</text>
<text x="257.3" y="106.3">CAN_TX</text>
<text x="223.8" y="110.5">27</text>
<text x="223.8" y="113">28</text>
<text x="254.3" y="110.5">37</text>
<text x="254.3" y="113">38</text>
<text x="257.3" y="111.4">SWCLK</text>
<text x="257.3" y="108.8">SWDIO</text>
<text x="136.9" y="118.8" transform="rotate(-90 136.9 118.8)">3</text>
<text x="236" y="118.1" transform="rotate(-90 236 118.1)">23</text>
<text x="238.5" y="118.1" transform="rotate(-90 238.5 118.1)">35</text>
<text x="241" y="118.1" transform="rotate(-90 241 118.1)">47</text>
<text x="243.6" y="117.6" transform="rotate(-90 243.6 117.6)">8</text>
<text x="20.7" y="125.3">SWCLK</text>
<text x="21.2" y="122.8">SWDIO</text>
<text x="29.4" y="121.9">1</text>
<text x="29.4" y="124.5">2</text>
<text x="38.3" y="121.9">4</text>
<text x="38.3" y="124.5">5</text>
<text x="73.8" y="121.9">1</text>
<text x="73.8" y="124.5">2</text>
<text x="77" y="125.3">USART2_TX</text>
<text x="118.9" y="125.3">CAN_RX</text>
<text x="119.1" y="122.8">CAN_TX</text>
<text x="127.8" y="121.9">1</text>
<text x="127.8" y="124.5">4</text>
<text x="145.6" y="124.5">7</text>
<text x="156.4" y="124.5">2</text>
<text x="22.3" y="127.9">NRST</text>
<text x="29.4" y="127">3</text>
<text x="38.3" y="127">6</text>
<text x="73.8" y="127">3</text>
<text x="73.8" y="129.5">4</text>
<text x="77" y="127.9">USART2_RX</text>
<text x="127.8" y="127">5</text>
<text x="127.8" y="129.5">8</text>
<text x="145.6" y="127">6</text>
<text x="156.4" y="127">1</text>
<text x="184.6" y="131.7">BOOT</text>
<text x="10.4" y="135.9">C</text>
<text x="136.9" y="134.1" transform="rotate(-90 136.9 134.1)">2</text>
<text x="285.4" y="135.9">C</text>
<text x="268.8" y="144.4">XTAL_IN</text>
<text x="186.3" y="150.7">PB0</text>
<text x="268.8" y="152">XTAL_OUT</text>
<text x="187.6" y="159.6">PA7</text>
<text x="78.9" y="170.2">1</text>
<text x="78.9" y="172.7">2</text>
<text x="100.5" y="172.7">1</text>
<text x="100.5" y="170.2">2</text>
<text x="122.7" y="177.8">3</text>
<text x="130.3" y="177.8">2</text>
<text x="144.3" y="177.8">3</text>
<text x="157" y="177.8">2</text>
<text x="10.4" y="185.9">D</text>
<text x="126.7" y="184.9" transform="rotate(-90 126.7 184.9)">1</text>
<text x="150.9" y="184.9" transform="rotate(-90 150.9 184.9)">1</text>
<text x="285.4" y="185.9">D</text>
<text x="35" y="199.9">1</text>
<text x="85" y="199.9">2</text>
<text x="135" y="199.9">3</text>
<text x="185" y="199.9">4</text>
<text x="235" y="199.9">5</text>
<text x="285" y="199.9">6</text>
</g>
<g font-size="1.8" fill="#008484">
<text x="43.3" y="23.7">C2</text>
<text x="52.9" y="23.2">+24V</text>
<text x="124.1" y="23.7">C12</text>
<text x="132.9" y="23.2">+24V</text>
<text x="42.4" y="26">47uF</text>
<text x="123.7" y="26">47uF</text>
<text x="30.3" y="30.1">GNDPWR</text>
<text x="111.6" y="30.1">GNDPWR</text>
<text x="234.3" y="33.4">+3.3V</text>
<text x="244.4" y="33.4">+3.3V</text>
<text x="36.2" y="37.9">R2</text>
<text x="36.3" y="40.2">10K</text>
<text x="51.6" y="37.2">+24V</text>
<text x="73.1" y="37.9">R8</text>
<text x="73.1" y="40.2">10K</text>
<text x="117.6" y="37.9">R11</text>
<text x="117.6" y="40.2">10K</text>
<text x="132.9" y="37.2">+24V</text>
<text x="154.4" y="37.9">R12</text>
<text x="154.4" y="40.2">10K</text>
<text x="228.6" y="40.3">100nF</text>
<text x="228.8" y="37.8">C4</text>
<text x="247.6" y="40.3">100nF</text>
<text x="247.8" y="37.8">C5</text>
<text x="44.8" y="45.5">Q2</text>
<text x="45.1" y="47.8">TP0610L</text>
<text x="53.1" y="45.4">TP0610L</text>
<text x="58.3" y="47.7">Q4</text>
<text x="126" y="45.5">Q6</text>
<text x="126.3" y="47.8">TP0610L</text>
<text x="134.3" y="45.4">TP0610L</text>
<text x="139.6" y="47.7">Q8</text>
<text x="221.4" y="43">GND</text>
<text x="226.6" y="47.9">NRST</text>
<text x="254.8" y="42.6">GND</text>
<text x="210" y="51.7">100nF</text>
<text x="210.8" y="49.3">C3</text>
<text x="226.6" y="53">BOOT0</text>
<text x="236.9" y="50" transform="rotate(-90 236.9 50)">VBAT</text>
<text x="239.4" y="48.9" transform="rotate(-90 239.4 48.9)">VDD</text>
<text x="241.9" y="48.9" transform="rotate(-90 241.9 48.9)">VDD</text>
<text x="244.5" y="48.9" transform="rotate(-90 244.5 48.9)">VDD</text>
<text x="247" y="50.2" transform="rotate(-90 247 50.2)">VDDA</text>
<text x="19.5" y="54.4">R1</text>
<text x="19.7" y="56.7">330</text>
<text x="22.8" y="58.5">EL817</text>
<text x="24.3" y="56.2">U3</text>
<text x="77.4" y="58.5">EL817</text>
<text x="78.9" y="56.2">U5</text>
<text x="89.3" y="54.4">R9</text>
<text x="89.5" y="56.7">330</text>
<text x="100.8" y="54.4">R10</text>
<text x="101" y="56.7">330</text>
<text x="104.1" y="58.5">EL817</text>
<text x="105.6" y="56.2">U6</text>
<text x="158.7" y="58.5">EL817</text>
<text x="160.2" y="56.2">U7</text>
<text x="170.7" y="54.4">R13</text>
<text x="170.8" y="56.7">330</text>
<text x="206.5" y="57.4">GND</text>
<text x="226.6" y="58">PD0</text>
<text x="44.7" y="60.7">Q3</text>
<text x="45" y="63">IRF740</text>
<text x="54.6" y="60.6">IRF740</text>
<text x="58.3" y="62.9">Q5</text>
<text x="126" y="60.7">Q7</text>
<text x="126.3" y="63">IRF740</text>
<text x="135.9" y="60.6">IRF740</text>
<text x="139.6" y="62.9">Q9</text>
<text x="226.6" y="65.7">PC13</text>
<text x="226.6" y="60.6">PD1</text>
<text x="16" y="71.4">GND</text>
<text x="29.1" y="70.9">GNDPWR</text>
<text x="49.4" y="70.9">GNDPWR</text>
<text x="68.5" y="70.9">GNDPWR</text>
<text x="85.8" y="71.4">GND</text>
<text x="97.2" y="71.4">GND</text>
<text x="110.4" y="70.9">GNDPWR</text>
<text x="130.7" y="70.9">GNDPWR</text>
<text x="149.8" y="70.9">GNDPWR</text>
<text x="167.1" y="71.4">GND</text>
<text x="226.6" y="68.2">PC14</text>
<text x="226.6" y="70.7">PC15</text>
<text x="226.6" y="75.8">PB0</text>
<text x="250.1" y="75.8">PA0</text>
<text x="55.6" y="82.4">J1</text>
<text x="140.7" y="83.7">J5</text>
<text x="226.6" y="78.4">PB1</text>
<text x="226.6" y="80.9">PB2</text>
<text x="226.6" y="83.4">PB3</text>
<text x="234.3" y="83.5">STM32F103C8Tx</text>
<text x="240.2" y="79.7">U2</text>
<text x="250.1" y="78.4">PA1</text>
<text x="250.1" y="80.9">PA2</text>
<text x="250.1" y="83.4">PA3</text>
<text x="55.4" y="84.7">MOTOR1</text>
<text x="140.5" y="86">MOTOR2</text>
<text x="226.6" y="86">PB4</text>
<text x="226.6" y="88.5">PB5</text>
<text x="250.1" y="86">PA4</text>
<text x="250.1" y="88.5">PA5</text>
<text x="226.6" y="91.1">PB6</text>
<text x="226.6" y="93.6">PB7</text>
<text x="250.1" y="91.1">PA6</text>
<text x="250.1" y="93.6">PA7</text>
<text x="226.6" y="101.2">PB10</text>
<text x="226.6" y="96.1">PB8</text>
<text x="226.6" y="98.7">PB9</text>
<text x="249.1" y="101.2">PA10</text>
<text x="250.1" y="96.1">PA8</text>
<text x="250.1" y="98.7">PA9</text>
<text x="136" y="106.3">U4</text>
<text x="226.6" y="103.8">PB11</text>
<text x="226.6" y="106.3">PB12</text>
<text x="249.1" y="103.8">PA11</text>
<text x="249.1" y="106.3">PA12</text>
<text x="131" y="114">+3.3V</text>
<text x="131.6" y="108.9">SN65HVD230</text>
<text x="140.9" y="113.8">100nF</text>
<text x="141.9" y="111.3">C16</text>
<text x="226.6" y="108.8">PB13</text>
<text x="226.6" y="111.4">PB14</text>
<text x="226.6" y="113.9">PB15</text>
<text x="249.1" y="108.8">PA13</text>
<text x="249.1" y="111.4">PA14</text>
<text x="249.1" y="113.9">PA15</text>
<text x="32.2" y="119">SWD</text>
<text x="33.3" y="117.3">J2</text>
<text x="72.9" y="118.3">J3</text>
<text x="84.4" y="118.5">+3.3V</text>
<text x="149.2" y="116.4">GND</text>
<text x="156.4" y="118.9">J6</text>
<text x="236.9" y="115.3" transform="rotate(-90 236.9 115.3)">VSS</text>
<text x="239.4" y="115.3" transform="rotate(-90 239.4 115.3)">VSS</text>
<text x="241.9" y="115.3" transform="rotate(-90 241.9 115.3)">VSS</text>
<text x="244.5" y="115.3" transform="rotate(-90 244.5 115.3)">VSSA</text>
<text x="44.7" y="122.9">+3.3V</text>
<text x="70.3" y="120.6">USART2</text>
<text x="130.6" y="122.8">D</text>
<text x="130.6" y="125.3">R</text>
<text x="137.8" y="124.4" transform="rotate(-90 137.8 124.4)">VCC</text>
<text x="138.7" y="125.3">CANH</text>
<text x="153.9" y="121.5">CAN BUS</text>
<text x="245.7" y="122.9">GND</text>
<text x="42.5" y="129.2">GND</text>
<text x="78.1" y="131.7">GND</text>
<text x="130.6" y="127.9">Vref</text>
<text x="130.6" y="130.4">Rs</text>
<text x="137.8" y="131.3" transform="rotate(-90 137.8 131.3)">GND</text>
<text x="138.9" y="127.9">CANL</text>
<text x="197.9" y="128.8">10k</text>
<text x="198.3" y="126.5">R6</text>
<text x="125.2" y="133.1">R3</text>
<text x="125.4" y="135.4">100K</text>
<text x="209.6" y="134.2">GND</text>
<text x="121.4" y="142.5">GND</text>
<text x="135.3" y="139.9">GND</text>
<text x="244.3" y="140.9">22pF</text>
<text x="244.8" y="138.6">C18</text>
<text x="193.2" y="145.5">R4</text>
<text x="193.2" y="147.8">1K</text>
<text x="202.7" y="148.1">LED</text>
<text x="203.4" y="145.6">D1</text>
<text x="244.3" y="149.5">22pF</text>
<text x="253" y="148.3">8MHz</text>
<text x="259.2" y="145.7">Y1</text>
<text x="266.1" y="148.8" transform="rotate(-90 266.1 148.8)">1M</text>
<text x="268.7" y="148.7" transform="rotate(-90 268.7 148.7)">R7</text>
<text x="194.5" y="154.4">R5</text>
<text x="204.6" y="154.5">D2</text>
<text x="210.9" y="153.2">GND</text>
<text x="240.6" y="153.3" transform="rotate(-90 240.6 153.3)">GND</text>
<text x="244.8" y="154.6">C19</text>
<text x="21.7" y="160.8">HOLE1</text>
<text x="21.8" y="158.4">H1</text>
<text x="34.4" y="160.8">HOLE1</text>
<text x="34.5" y="158.4">H2</text>
<text x="45.9" y="160.8">HOLE1</text>
<text x="45.9" y="158.4">H3</text>
<text x="57.3" y="160.8">HOLE1</text>
<text x="57.4" y="158.4">H4</text>
<text x="194.5" y="156.7">1K</text>
<text x="204" y="157">LED</text>
<text x="17.1" y="166">GND</text>
<text x="29.8" y="166">GND</text>
<text x="39.2" y="166">GNDPWR</text>
<text x="50.6" y="166">GNDPWR</text>
<text x="80" y="166">POWER</text>
<text x="94.8" y="165.9">power command</text>
<text x="212.1" y="162.1">GND</text>
<text x="67.1" y="171.1">GNDPWR</text>
<text x="67.8" y="173.5">+24V</text>
<text x="81.5" y="168.6">J4</text>
<text x="91.1" y="173.1">+12V</text>
<text x="92" y="171.1">GND</text>
<text x="100.5" y="168.4">J7</text>
<text x="125.8" y="172.5">Q1</text>
<text x="150" y="172.6">U1</text>
<text x="13.3" y="174.3">+3.3V</text>
<text x="33.6" y="174.3">+3.3V</text>
<text x="53.9" y="174.3">+3.3V</text>
<text x="75.9" y="178.6">PWR_FLAG</text>
<text x="98.3" y="178.7">+12V</text>
<text x="114.8" y="174.9">+12V</text>
<text x="123" y="174.8">AO3401A</text>
<text x="145.7" y="174.9">AMS1117-3.3</text>
<text x="146.3" y="178.7">VI</text>
<text x="153.4" y="178.7">VO</text>
<text x="164.4" y="174.3">+3.3V</text>
<text x="16.7" y="180">C7</text>
<text x="17" y="182.5">100nF</text>
<text x="25.7" y="180">C10</text>
<text x="25.8" y="182.5">4.7uF</text>
<text x="37" y="180">C6</text>
<text x="37.3" y="182.5">100nF</text>
<text x="45.9" y="180">C9</text>
<text x="46.1" y="182.5">4.7uF</text>
<text x="57.4" y="180">C8</text>
<text x="57.6" y="182.5">100nF</text>
<text x="66.3" y="180">C11</text>
<text x="66.4" y="182.5">4.7uF</text>
<text x="75.9" y="182.4">PWR_FLAG</text>
<text x="98.2" y="182.5">+24V</text>
<text x="132.5" y="180">100nF</text>
<text x="134.8" y="182.5">C1</text>
<text x="151.8" y="182.9" transform="rotate(-90 151.8 182.9)">GND</text>
<text x="163.9" y="180.1">C17</text>
<text x="163.9" y="182.4">10uF</text>
<text x="18.5" y="189.5">GND</text>
<text x="38.7" y="188.9">GND</text>
<text x="59.1" y="189.5">GND</text>
<text x="75.9" y="187.5">PWR_FLAG</text>
<text x="98.4" y="187.5">GND</text>
<text x="75.9" y="192.6">PWR_FLAG</text>
<text x="97.6" y="192.6">GNDPWR</text>
<text x="149.3" y="193.3">GND</text>
</g>
<g font-size="1.8" fill="#0000c2">
<text x="21.6" y="114.3">SERIAL WIRE DEBUGGER</text>
<text x="72.4" y="114.3">USART INTERFACE</text>
<text x="191.8" y="124.5">BOOT OPTION</text>
<text x="243.8" y="133.3">External crystal resonator</text>
<text x="189.2" y="142.2">INDICATION LEDS</text>
<text x="34.3" y="170.2">VCC FILTERING</text>
<text x="115.6" y="170.2">POWER SUPPLY AND REVERSE VOLTAGE PROTECTION</text>
</g>
<text font-size="1.4" fill="#840000" x="208.8" y="44" transform="rotate(-90 208.8 44)">NRST</text>
<g font-size="1.1" fill="#840000">
<text x="239.1" y="41.7" transform="rotate(-90 239.1 41.7)">v1</text>
<text x="241.7" y="41.7" transform="rotate(-90 241.7 41.7)">v2</text>
<text x="244.2" y="41.7" transform="rotate(-90 244.2 41.7)">v3</text>
<text x="28.4" y="178.4">v2</text>
<text x="48.8" y="178.4">v1</text>
<text x="69.1" y="178.4">v3</text>
</g>
</svg>
